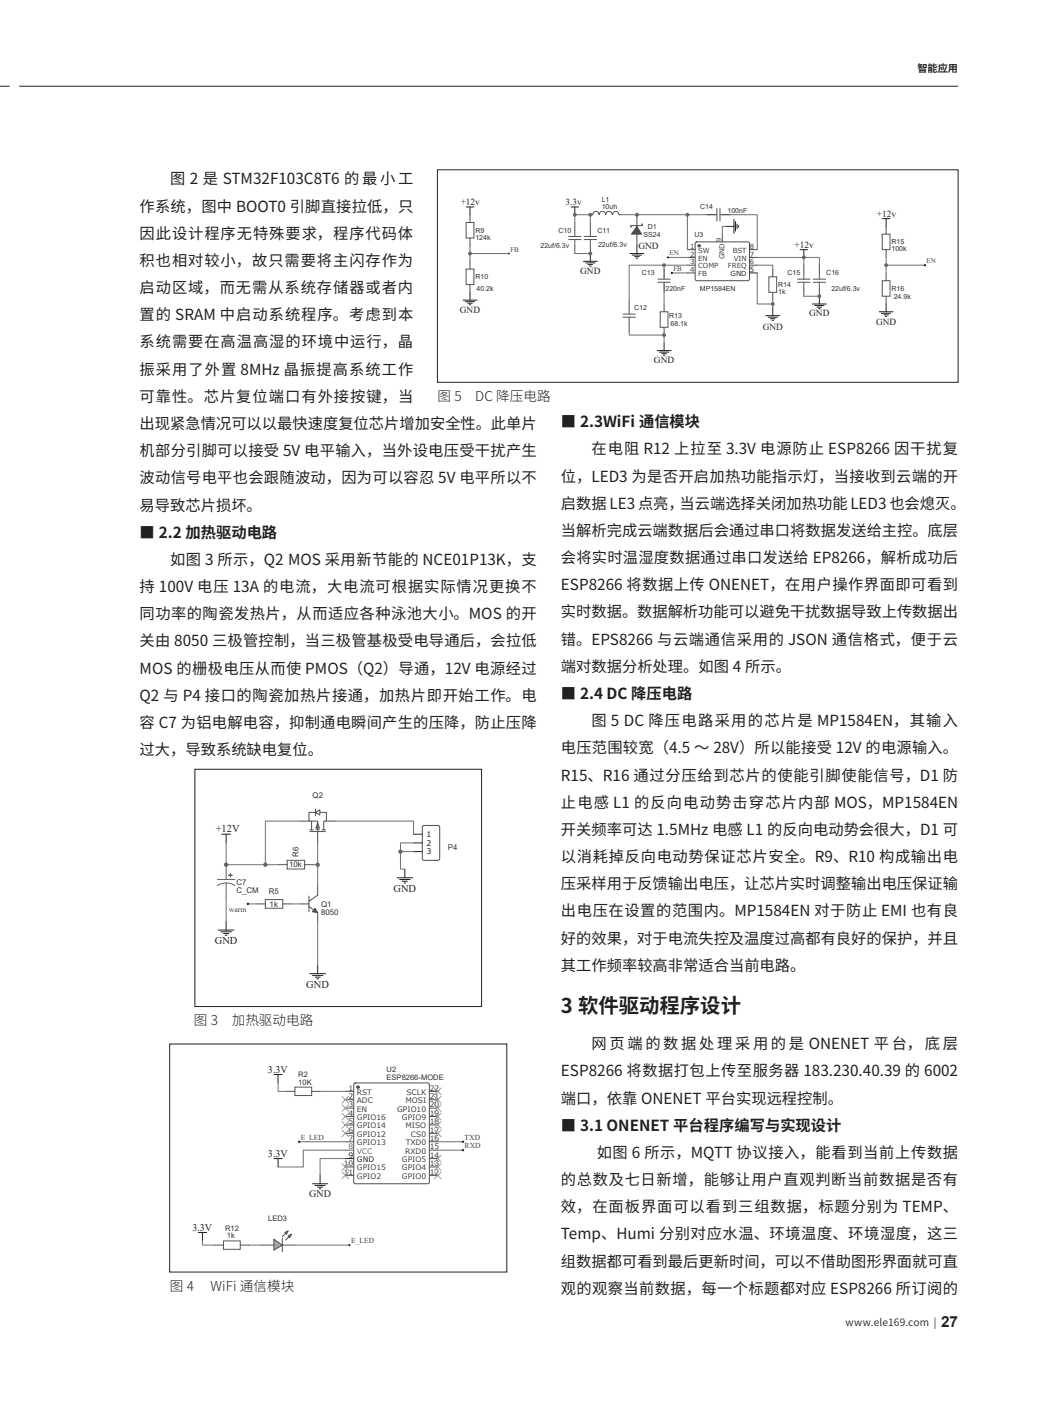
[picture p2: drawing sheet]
<svg xmlns="http://www.w3.org/2000/svg" width="216mm" height="291mm" viewBox="0 0 216 291" stroke-linecap="round" stroke-linejoin="round" font-family="sans-serif">
<path d="M-.1 17.9h2.1M4 17.9h195M46.1 173.3h1.8M47 173.3v1.8" fill="none" stroke="#231f20" stroke-width=".21"/>
<path d="M47 179.6v3.1M45.2 182.7h3.6M47 183.4l1.1 .2 .7 .3M47 183.4l-.8 .1-1 .4M47 183.4v3.4" fill="none" stroke="#666669" stroke-width=".21"/>
<path d="M47.5 181.8h.7z" fill="#666669"/>
<path d="M47.5 181.8h.7z" fill="none" stroke="#666669" stroke-width=".21"/>
<path d="M47.9 181.4v.7z" fill="#666669"/>
<path d="M47.9 181.4v.7z" fill="none" stroke="#666669" stroke-width=".21"/>
<path d="M45.3 193.2h3.3M45.9 193.5h2.2M46.4 193.9h1.1M46.8 194.3h.3M47 191.4v1.8" fill="none" stroke="#231f20" stroke-width=".21"/>
<path d="M59.6 178.7h3.7v1.8h-3.7z" fill="none" stroke="#545557" stroke-width=".21"/>
<path d="M57.8 179.6h1.8M63.3 179.6h1.8M62.4 187.8h1.8M64.2 188.3l1.8 1.3v1.8M64.2 186.1v3.3M66 184.1v1.8l-1.8 1.3" fill="none" stroke="#4e4f50" stroke-width=".21"/>
<path d="M65.4 188.7l.6 .9-1.1-.2z" fill="#4e4f50"/>
<g fill="none" stroke="#4e4f50" stroke-width=".21">
<path d="M62.4 170.6h1.8M64.3 172.7h3.3M64.3 172.4h.8M64.7 170.6v1.8M65.4 168.7h-1.2v1.9h1.8v1.8M65.6 172.4h.7M66 170.9l.3 1.1h-.7zM66 172.7v2.4M66.3 168.7h1.5v1.9h-.6v1.8M66.9 172.4h.7M67.8 170.6h1.8M87.8 171.6l.3-.1h2.9l.3 .1v6.7l-.2 .3-3 .1-.3-.2z"/>
<path d="M53.3 187.8h1.8M58.7 187.8h1.8M65.4 188.7l.6 .9-1.1-.2z"/>
</g>
<g fill="none" stroke="#231f20" stroke-width=".21">
<path d="M85.9 176.9h1.8M85.9 173.3h1.8M85.9 175.1h1.8M51.3 187.8h.4M51.5 187.6v.3M82.5 182.3h3.2M83 182.7h2.2M83.5 183h1.1M83.9 183.4h.4M84.1 180.5v1.8M64.3 202.2h3.3M64.9 202.6h2.2"/>
<path d="M65.4 203h1.1M65.8 203.3h.4M66 200.4v1.8"/>
</g>
<path d="M47 175.1v4.5h10.8M69.6 170.6h16.3v2.7M83.2 176.9h2.7M85.9 175.1h-2.7v5.4h.9M47 186.8v4.6M51.5 187.8h1.8M60.5 187.8h1.9M66 191.4v9" fill="none" stroke="#6f7073" stroke-width=".21"/>
<path d="M55.1 186.8h3.6v1.9h-3.6z" fill="none" stroke="#545557" stroke-width=".21"/>
<path d="M65.5 168.7l.9-.5v1.1z" fill="#fff"/>
<path d="M65.5 168.7l.9-.5v1.1zM65.5 168v1.5" fill="none" stroke="#4e4f50" stroke-width=".21"/>
<path d="M62.4 170.6h-7.3v9M65.1 179.6h.9M66 175.1v9" fill="none" stroke="#6f7073" stroke-width=".21"/>
<g fill="#616164">
<circle cx="47" cy="179.6" r=".45"/>
<circle cx="83.2" cy="176.9" r=".45"/>
<circle cx="55.1" cy="179.6" r=".45"/>
<circle cx="66" cy="179.6" r=".45"/>
</g>
<g fill="none" stroke="#231f20" stroke-width=".21">
<path d="M40.5 159.8h59.5v49.3h-59.5zM56.9 223.2h1.7M57.8 223.2v1.7M61.9 237.2h.4M62.1 237v.3M96 237.2h.3M96 238.9h.3M96.2 237v.3M96.2 238.7v.4M41.2 256h1.7M42 256v1.7M56.9 240.6h1.7"/>
<path d="M57.8 240.6v1.8M64.9 245.9h3.2M65.4 246.2h2.1M66 246.6h1M66.3 246.9h.4M66.5 244.1v1.8M71.7 240.6h1.8"/>
</g>
<g fill="none" stroke="#4e4f50" stroke-width=".21">
<path d="M59.5 226.7h1.7M64.7 226.7h1.8M71.7 226.7h1.8M71.7 228.4h1.8M71.7 230.2h1.8M71.7 231.9h1.8M71.7 233.7h1.8M71.7 235.4h1.8M71.7 237.2h1.8M73.5 225.1l.3-.2h15l.3 .2 .1 20.4-.2 .3-15.2 .1-.3-.2zM89.2 226.7h1.7M89.2 228.4h1.7"/>
<path d="M89.2 230.2h1.7M89.2 231.9h1.7M89.2 233.7h1.7M89.2 235.4h1.7M89.2 237.2h1.7M89.2 238.9h1.7M44.7 258.6h1.7M49.9 258.6h1.7M54.3 258.6h2.6M58.6 258.6h2.6M71.7 242.4h1.8M71.7 244.1h1.8"/>
<path d="M89.2 242.4h1.7M89.2 244.1h1.7M89.2 240.6h1.7"/>
</g>
<circle cx="74.3" cy="225.8" r=".26" fill="#4e4f50" stroke="#4e4f50" stroke-width=".21"/>
<path d="M71.7 238.9h1.8" fill="none" stroke="#6c6d70" stroke-width=".21"/>
<path d="M57.8 224.9v1.8h1.7M62.1 237.2h9.6M66.5 226.7h5.2M71.7 238.9h-8.7v3.5h-5.2M90.9 237.2h5.3M90.9 238.9h5.3M42 257.7v.9h2.7M71.7 240.6h-5.2v3.5" fill="none" stroke="#6f7073" stroke-width=".21"/>
<path d="M61.2 225.8h3.5v1.8h-3.5zM46.4 257.7h3.5v1.8h-3.5z" fill="none" stroke="#545557" stroke-width=".21"/>
<g fill="none" stroke="#9e9fa3" stroke-width=".21">
<path d="M71 227.7l1.4 1.4M71 229.5l1.4 1.4M71 231.2l1.4 1.4M71 233l1.4 1.4M71 234.7l1.4 1.4M72.4 227.7l-1.4 1.4M72.4 229.5l-1.4 1.4M72.4 231.2l-1.4 1.4M72.4 233l-1.4 1.4M72.4 234.7l-1.4 1.4M90.2 226l1.4 1.4M90.2 227.7l1.4 1.4"/>
<path d="M90.2 229.5l1.4 1.4M90.2 231.2l1.4 1.4M90.2 233l1.4 1.4M90.2 234.7l1.4 1.4M90.2 239.9l1.4 1.4M91.6 226l-1.4 1.4M91.6 227.7l-1.4 1.4M91.6 229.5l-1.4 1.4M91.6 231.2l-1.4 1.4M91.6 233l-1.4 1.4M91.6 234.7l-1.4 1.4M91.6 239.9l-1.4 1.4"/>
<path d="M71 241.7l1.4 1.4M71 243.4l1.4 1.4M72.4 241.7l-1.4 1.4M72.4 243.4l-1.4 1.4M90.2 241.7l1.4 1.4M90.2 243.4l1.4 1.4M91.6 241.7l-1.4 1.4M91.6 243.4l-1.4 1.4"/>
</g>
<path d="M59.8 256.7l.7-.3-.3 .7z" fill="#a5a6aa"/>
<path d="M59.8 256.7l.7-.3-.3 .7z" fill="none" stroke="#4e4f50" stroke-width=".21"/>
<path d="M59.2 256l.6-.3-.3 .7z" fill="#a5a6aa"/>
<path d="M58.6 257.2v2.8M59.2 256l.6-.3-.3 .7z" fill="none" stroke="#4e4f50" stroke-width=".21"/>
<g fill="#4e4f50" stroke="#4e4f50" stroke-width=".21">
<path d="M59.3 257.6l.7-.7z"/>
<path d="M58.6 256.9l.7-.7z"/>
</g>
<path d="M58.6 257.2v2.8" fill="none" stroke="#6c6d70" stroke-width=".21"/>
<path d="M56.9 257.4l1.7 1.2-1.7 1.1z" fill="#a5a6aa"/>
<g fill="none" stroke="#4e4f50" stroke-width=".21">
<path d="M124.4 44.6a.64 .64 0 0 0-.6-.7 .64 .64 0 0 0-.7 .7h-.5M124.5 44.6a.64 .64 0 0 1 .6-.7 .64 .64 0 0 1 .7 .7M125.8 44.6a.64 .64 0 0 1 .7-.7 .64 .64 0 0 1 .6 .7M127.2 44.6a.64 .64 0 0 1 .7-.7 .64 .64 0 0 1 .6 .7M128.6 44.6h.5M132.3 44.6v2.4M132.3 48.6v2.5M133.3 46.5h.1v.4h-2.4v.3h.2M136.6 58.6h2.6M136.6 58h2.6M137.9 57.5v.5M137.9 58.6v.5"/>
<path d="M142.8 51.9h1.6M142.8 53.5h1.6M142.8 55.1h1.6M142.8 56.7h1.6M144.4 50.4l.3-.2 10.8 .1 .2 .3-.1 7.5-.3 .2h-10.8l-.1-.3zM148.4 44.6h.5M148.9 43.3v2.6M149.5 43.3v2.6M149.5 44.6h.5M150 48.6v1.6M155.7 51.9h1.6M155.7 53.5h1.6"/>
<path d="M155.7 55.1h1.6M130.7 62.3v1.6M130.7 67.2v1.6M137.9 63.1v1.7M137.9 68v1.6M56.9 257.4l1.7 1.2-1.7 1.1z"/>
</g>
<path d="M137.9 55.1h-7.2v7.2M138.7 53.5h4.1M142.8 55.1h-4.9v.8M146.8 44.6h-4v7.3M151.6 44.6h5.7v7.3M130.7 68.8v.8h7.2v1.6M137.9 60.7v2.4M51.6 258.6h2.7M61.2 258.6h11.4" fill="none" stroke="#6f7073" stroke-width=".21"/>
<g fill="none" stroke="#231f20" stroke-width=".21">
<path d="M137.9 55.9v1.6M137.9 59.1v1.6M138.6 53.5h.3M138.7 53.3v.3M146.8 44.6h1.6M150 44.6h1.6M155.7 56.7h1.6M136.5 72.8h2.9M137 73.1h1.9M137.4 73.5h1M137.8 73.8h.3M137.9 71.2v1.6"/>
<path d="M35.2 216.8h70.1v47.4h-70.1zM72.4 258.6h.4M72.6 258.4v.4"/>
</g>
<circle cx="145.2" cy="51.1" r=".24" fill="#4e4f50" stroke="#4e4f50" stroke-width=".21"/>
<path d="M129.4 65.2h2.6M129.4 65.9h2.6M130.7 63.9v1.3M130.7 65.9v1.3M137.1 64.8h1.6v3.2h-1.6z" fill="none" stroke="#545557" stroke-width=".21"/>
<path d="M132.3 47l1 1.6h-2.1z" fill="#4e4f50"/>
<g fill="none" stroke="#4e4f50" stroke-width=".21">
<path d="M97.6 44.6v1.6M97.6 49.4v1.7M97.6 54.3v1.6M97.6 59.1v1.6M119.4 46.2v1.6M119.4 51.1v1.6M122.6 46.2v1.6M122.6 51.1v1.6M132.3 47l1 1.6h-2.1zM160.5 55.9v1.6M166.9 55.1v1.6M166.9 59.9v1.6"/>
<path d="M170.2 55.1v1.6M170.2 59.9v1.6M184 47v1.6M184 51.9v1.6M184 56.7v1.6M160.5 60.7v1.6M184 61.5v1.6"/>
</g>
<g fill="none" stroke="#6f7073" stroke-width=".21">
<path d="M97.6 52.7h8.1M97.6 51.1v3.2M119.4 46.2v-1.6h3.2v1.6M119.4 52.7h3.2M129.1 44.6h13.7M139.5 56.7h3.3M150.8 47h-.8v1.6M157.3 55.1h3.2v.8M157.3 56.7v6.4h3.2M157.3 53.5h9.6M166.9 55.1v-1.6h3.3v1.6M184 53.5v3.2"/>
<path d="M184 55.1h8.1M160.5 62.3v1.6M166.9 61.5h3.3"/>
</g>
<g fill="none" stroke="#231f20" stroke-width=".21">
<path d="M96.8 43h1.6M97.6 43v1.6M105.5 52.7h.3M105.7 52.5v.3M118.6 43h1.6M119.4 43v1.6M121.2 54.3h2.9M121.6 54.6h2M122.1 54.9h1M122.4 55.2h.4M122.6 52.7v1.6M130.8 52.7h2.9"/>
<path d="M131.3 53h2M131.8 53.3h1M132.1 53.6h.3M132.3 51.1v1.6M139.4 56.7h.3M139.5 56.5v.4M150.8 47h1.6M152.4 45.6v2.9M152.8 46.1v1.9M153.1 46.5v1M153.4 46.9v.3M166.1 51.9h1.7"/>
<path d="M166.9 51.9v1.6M183.2 45.4h1.6M184 45.4v1.6M191.9 55.1h.4M192.1 54.9v.3M96.2 62.3h2.9M96.6 62.7h2M97.1 63h1M97.5 63.3h.3M97.6 60.7v1.6M159 65.6h3M159.5 65.9h2"/>
<path d="M160 66.2h1M160.3 66.5h.4M160.5 63.9v1.7M168.7 63.1h2.9M169.2 63.5h1.9M169.7 63.8h1M170 64.1h.3M170.2 61.5v1.6M182.6 64.8h2.9M183.1 65.1h1.9M183.6 65.4h.9M183.9 65.7h.3"/>
<path d="M184 63.1v1.7"/>
</g>
<g fill="none" stroke="#545557" stroke-width=".21">
<path d="M96.8 55.9h1.6v3.2h-1.6zM96.8 46.2h1.6v3.2h-1.6zM118.1 49.8h2.6M118.1 49.1h2.6M119.4 47.8v1.3M119.4 49.8v1.3M121.3 49.8h2.6M121.3 49.1h2.6M122.6 47.8v1.3M122.6 49.8v1.3M159.7 57.5h1.6v3.2h-1.6zM165.7 58.6h2.5"/>
<path d="M165.7 58h2.5M166.9 56.7v1.3M166.9 58.6v1.3M168.9 58.6h2.6M168.9 58h2.6M170.2 56.7v1.3M170.2 58.6v1.3M183.2 48.6h1.6v3.3h-1.6zM183.2 58.3h1.6v3.2h-1.6z"/>
</g>
<g fill="#616164">
<circle cx="137.9" cy="55.1" r=".4"/>
<circle cx="137.9" cy="69.6" r=".4"/>
<circle cx="142.8" cy="44.6" r=".4"/>
<circle cx="132.3" cy="44.6" r=".4"/>
<circle cx="122.6" cy="52.7" r=".4"/>
<circle cx="122.6" cy="44.6" r=".4"/>
<circle cx="119.4" cy="44.6" r=".4"/>
<circle cx="166.9" cy="53.5" r=".4"/>
<circle cx="170.2" cy="61.5" r=".4"/>
<circle cx="160.5" cy="63.1" r=".4"/>
<circle cx="184" cy="55.1" r=".4"/>
<circle cx="97.6" cy="52.7" r=".4"/>
</g>
<path d="M90.8 35.3h108.2v44.1h-108.2z" fill="none" stroke="#231f20" stroke-width=".21"/>
<text font-size="4.2" fill="#231f20" x="116.5" y="210.5">3 软件驱动程序设计</text>
<g font-size="3.2" fill="#231f20">
<text x="35.3" y="38.3">图 2 是 STM32F103C8T6 的 最 小 工</text>
<text x="29" y="43.9">作系统，图中 BOOT0 引脚直接拉低，只</text>
<text x="29" y="49.6">因此设计程序无特殊要求，程序代码体</text>
<text x="29" y="55.2">积也相对较小，故只需要将主闪存作为</text>
<text x="29" y="60.9">启动区域，而无需从系统存储器或者内</text>
<text x="29" y="66.5">置的 SRAM 中启动系统程序。考虑到本</text>
<text x="29" y="72.2">系统需要在高温高湿的环境中运行，晶</text>
<text x="29" y="77.8">振采用了外置 8MHz 晶振提高系统工作</text>
<text x="29" y="83.5">可靠性。芯片复位端口有外接按键，当</text>
<text x="29" y="89.1">出现紧急情况可以以最快速度复位芯片增加安全性。此单片</text>
<text x="116.5" y="88.7">■ 2.3WiFi 通信模块</text>
<text x="29" y="94.7">机部分引脚可以接受 5V 电平输入，当外设电压受干扰产生</text>
<text x="122.8" y="94.4">在电阻 R12 上拉至 3.3V 电源防止 ESP8266 因干扰复</text>
<text x="29" y="100.4">波动信号电平也会跟随波动，因为可以容忍 5V 电平所以不</text>
<text x="116.5" y="100">位，LED3 为是否开启加热功能指示灯，当接收到云端的开</text>
<text x="29" y="106">易导致芯片损坏。</text>
<text x="116.5" y="105.7">启数据 LE3 点亮，当云端选择关闭加热功能 LED3 也会熄灭。</text>
<text x="29" y="111.7">■ 2.2 加热驱动电路</text>
<text x="116.5" y="111.3">当解析完成云端数据后会通过串口将数据发送给主控。底层</text>
<text x="35.3" y="117.3">如图 3 所示，Q2 MOS 采用新节能的 NCE01P13K，支</text>
<text x="116.5" y="117">会将实时温湿度数据通过串口发送给 EP8266，解析成功后</text>
<text x="29" y="123">持 100V 电压 13A 的电流，大电流可根据实际情况更换不</text>
<text x="116.5" y="122.6">ESP8266 将数据上传 ONENET，在用户操作界面即可看到</text>
<text x="29" y="128.6">同功率的陶瓷发热片，从而适应各种泳池大小。MOS 的开</text>
<text x="116.5" y="128.3">实时数据。数据解析功能可以避免干扰数据导致上传数据出</text>
<text x="29" y="134.3">关由 8050 三极管控制，当三极管基极受电导通后，会拉低</text>
<text x="116.5" y="133.9">错。EPS8266 与云端通信采用的 JSON 通信格式，便于云</text>
<text x="29" y="139.9">MOS 的栅极电压从而使 PMOS（Q2）导通，12V 电源经过</text>
<text x="116.5" y="139.5">端对数据分析处理。如图 4 所示。</text>
<text x="29" y="145.6">Q2 与 P4 接口的陶瓷加热片接通，加热片即开始工作。电</text>
<text x="116.5" y="145.2">■ 2.4 DC 降压电路</text>
<text x="29" y="151.2">容 C7 为铝电解电容，抑制通电瞬间产生的压降，防止压降</text>
<text x="122.8" y="150.8">图 5 DC 降压电路采用的芯片是 MP1584EN，其输入</text>
<text x="29" y="156.8">过大，导致系统缺电复位。</text>
<text x="116.5" y="156.5">电压范围较宽（4.5 ～ 28V）所以能接受 12V 的电源输入。</text>
<text x="116.5" y="162.1">R15、R16 通过分压给到芯片的使能引脚使能信号，D1 防</text>
<text x="116.5" y="167.8">止电感 L1 的反向电动势击穿芯片内部 MOS，MP1584EN</text>
<text x="116.5" y="173.4">开关频率可达 1.5MHz 电感 L1 的反向电动势会很大，D1 可</text>
<text x="116.5" y="179.1">以消耗掉反向电动势保证芯片安全。R9、R10 构成输出电</text>
<text x="116.5" y="184.7">压采样用于反馈输出电压，让芯片实时调整输出电压保证输</text>
<text x="116.5" y="190.4">出电压在设置的范围内。MP1584EN 对于防止 EMI 也有良</text>
<text x="116.5" y="196">好的效果，对于电流失控及温度过高都有良好的保护，并且</text>
<text x="116.5" y="201.6">其工作频率较高非常适合当前电路。</text>
<text x="122.8" y="217.9">网 页 端 的 数 据 处 理 采 用 的 是 ONENET 平 台， 底 层</text>
<text x="116.5" y="223.6">ESP8266 将数据打包上传至服务器 183.230.40.39 的 6002</text>
<text x="116.5" y="229.2">端口，依靠 ONENET 平台实现远程控制。</text>
<text x="116.5" y="234.9">■ 3.1 ONENET 平台程序编写与实现设计</text>
<text x="123.9" y="240.5">如图 6 所示，MQTT 协议接入，能看到当前上传数据</text>
<text x="116.5" y="246.1">的总数及七日新增，能够让用户直观判断当前数据是否有</text>
<text x="116.5" y="251.8">效，在面板界面可以看到三组数据，标题分别为 TEMP、</text>
<text x="116.5" y="257.4">Temp、Humi 分别对应水温、环境温度、环境湿度，这三</text>
<text x="116.5" y="263.1">组数据都可看到最后更新时间，可以不借助图形界面就可直</text>
<text x="116.5" y="268.7">观的观察当前数据，每一个标题都对应 ESP8266 所订阅的</text>
<text x="195.4" y="275.7">27</text>
</g>
<g font-size="2.8" fill="#231f20">
<text x="90.8" y="83.3">图 5 DC 降压电路</text>
<text x="40.3" y="213">图 3 加热驱动电路</text>
<text x="35.3" y="268.1">图 4  WiFi 通信模块</text>
</g>
<g font-size="2.2" fill="#231f20">
<text x="44.8" y="172.9">+12V</text>
<text x="81.7" y="185.2">GND</text>
<text x="44.6" y="196.1">GND</text>
<text x="63.6" y="205.1">GND</text>
</g>
<g font-size="2.1" fill="#231f20">
<text x="190.5" y="14.9">智能应用</text>
<text x="55.7" y="222.8">3.3V</text>
<text x="55.7" y="240.3">3.3V</text>
<text x="64.2" y="248.7">GND</text>
<text x="40" y="255.7">3.3V</text>
<text x="175.6" y="275.4">www.ele169.com |</text>
</g>
<g font-size="1.9" fill="#231f20">
<text x="95.7" y="42.7">+12v</text>
<text x="117.4" y="42.7">3.3v</text>
<text x="182.1" y="45.1">+12v</text>
<text x="132.6" y="51.7">GND</text>
<text x="165" y="51.5">+12v</text>
<text x="120.5" y="56.9">GND</text>
<text x="95.5" y="65.1">GND</text>
<text x="168.1" y="65.7">GND</text>
<text x="158.4" y="68.6">GND</text>
<text x="181.9" y="67.5">GND</text>
<text x="135.8" y="75.4">GND</text>
</g>
<g font-size="1.6" fill="#323031">
<text x="64.9" y="165.8">Q2</text>
<text x="62" y="178" transform="rotate(-90 62 178)">R6</text>
<text x="93" y="176.6">P4</text>
<text x="49.1" y="185.4">C_CM</text>
<text x="49.1" y="183.8">C7</text>
<text x="55.8" y="185.6">R5</text>
<text x="60.1" y="180.2">10k</text>
<text x="56" y="188.3">1k</text>
<text x="66.7" y="190">8050</text>
<text x="66.7" y="188.3">Q1</text>
<text x="61.9" y="225.3">10K</text>
<text x="62" y="223.7">R2</text>
<text x="80.3" y="224.3">ESP8266-MODE</text>
<text x="80.3" y="222.7">U2</text>
<text x="46.8" y="255.7">R12</text>
<text x="47.1" y="257.2">1k</text>
<text x="55.7" y="253.6">LED3</text>
</g>
<g font-size="1.6" fill="#231f20">
<text x="88.6" y="173.8">1</text>
<text x="88.6" y="177.4">3</text>
<text x="88.6" y="175.6">2</text>
<text x="72.4" y="240.5">9</text>
<text x="74.1" y="241.3">GND</text>
</g>
<g font-size="1.6" fill="#414243">
<text x="47.5" y="189.3">warm</text>
<text x="72.4" y="226.5">1</text>
<text x="74.1" y="227.4">RST</text>
<text x="84.4" y="227.4">SCLK</text>
<text x="89.3" y="226.5">22</text>
<text x="72.4" y="228.3">2</text>
<text x="72.4" y="230">3</text>
<text x="72.4" y="231.7">4</text>
<text x="72.4" y="233.5">5</text>
<text x="74.1" y="229.1">ADC</text>
<text x="74.1" y="230.9">EN</text>
<text x="74.1" y="232.6">GPIO16</text>
<text x="82.5" y="230.9">GPIO10</text>
<text x="83.5" y="232.6">GPIO9</text>
<text x="84.2" y="229.1">MOSI</text>
<text x="89.3" y="230">20</text>
<text x="89.3" y="233.5">18</text>
<text x="89.3" y="228.3">21</text>
<text x="89.3" y="231.7">19</text>
<text x="62.5" y="236.7">E_LED</text>
<text x="72.4" y="235.2">6</text>
<text x="72.4" y="237">7</text>
<text x="74.1" y="234.4">GPIO14</text>
<text x="74.1" y="236.1">GPIO12</text>
<text x="74.1" y="237.9">GPIO13</text>
<text x="84.2" y="239.6">RXD0</text>
<text x="84.2" y="234.4">MISO</text>
<text x="84.3" y="237.9">TXD0</text>
<text x="85.4" y="236.1">CS0</text>
<text x="89.3" y="235.2">17</text>
<text x="89.3" y="237">16</text>
<text x="89.3" y="238.7">15</text>
<text x="96.5" y="236.7">TXD</text>
<text x="96.5" y="238.5">RXD</text>
<text x="71.4" y="242.2">10</text>
<text x="71.4" y="244">11</text>
<text x="74.1" y="243.1">GPIO15</text>
<text x="74.1" y="244.8">GPIO2</text>
<text x="83.5" y="244.8">GPIO0</text>
<text x="83.5" y="243.1">GPIO4</text>
<text x="83.5" y="241.3">GPIO5</text>
<text x="89.3" y="244">12</text>
<text x="89.3" y="242.2">13</text>
<text x="89.3" y="240.5">14</text>
<text x="72.9" y="258.2">E_LED</text>
</g>
<g font-size="1.6" fill="#6c6d70">
<text x="72.4" y="238.7">8</text>
<text x="74.1" y="239.6">VCC</text>
</g>
<g font-size="1.5" fill="#323031">
<text x="125" y="41.9">L1</text>
<text x="125" y="43.4">10uh</text>
<text x="134.5" y="47.5">D1</text>
<text x="145.4" y="43.5">C14</text>
<text x="151.1" y="44.3">100nF</text>
<text x="98.7" y="49.8">124k</text>
<text x="98.7" y="48.3">R9</text>
<text x="112.3" y="51.6">22uf/6.3v</text>
<text x="116" y="48.3">C10</text>
<text x="124.1" y="48.3">C11</text>
<text x="124.2" y="51.4">22uf/6.3v</text>
<text x="133.7" y="49.1">SS24</text>
<text x="144.2" y="49.1">U3</text>
<text x="185.2" y="52.2">100k</text>
<text x="185.2" y="50.8">R15</text>
<text x="98.7" y="58">R10</text>
<text x="133.3" y="57.2">C13</text>
<text x="161.6" y="59.6">R14</text>
<text x="163.6" y="57.2">C15</text>
<text x="171.6" y="57.2">C16</text>
<text x="99" y="60.4">40.2k</text>
<text x="131.7" y="64.5">C12</text>
<text x="138.2" y="60.4">220nF</text>
<text x="145.4" y="60.4">MP1584EN</text>
<text x="161.6" y="61.1">1k</text>
<text x="172.7" y="60.4">22uf/6.3v</text>
<text x="185.2" y="60.4">R16</text>
<text x="185.6" y="62">24.9k</text>
<text x="139" y="66.1">R13</text>
<text x="139.3" y="67.7">68.1k</text>
</g>
<g font-size="1.5" fill="#414243">
<text x="106" y="52.3">FB</text>
<text x="139.1" y="53.1">EN</text>
<text x="143.4" y="51.7">1</text>
<text x="143.4" y="53.3">2</text>
<text x="145" y="52.5">SW</text>
<text x="149.9" y="50.2" transform="rotate(-90 149.9 50.2)">9</text>
<text x="150.5" y="53.9" transform="rotate(-90 150.5 53.9)">GND</text>
<text x="152.2" y="52.5">BST</text>
<text x="155.7" y="51.7">8</text>
<text x="155.7" y="53.3">7</text>
<text x="139.9" y="56.3">FB</text>
<text x="143.4" y="54.9">3</text>
<text x="143.4" y="56.5">4</text>
<text x="145" y="54.1">EN</text>
<text x="145" y="55.7">COMP</text>
<text x="145" y="57.3">FB</text>
<text x="151.2" y="55.7">FREQ</text>
<text x="152.4" y="54.1">VIN</text>
<text x="155.7" y="54.9">6</text>
<text x="192.4" y="54.7">EN</text>
</g>
<g font-size="1.5" fill="#231f20">
<text x="151.7" y="57.3">GND</text>
<text x="155.7" y="56.5">5</text>
</g>
</svg>
